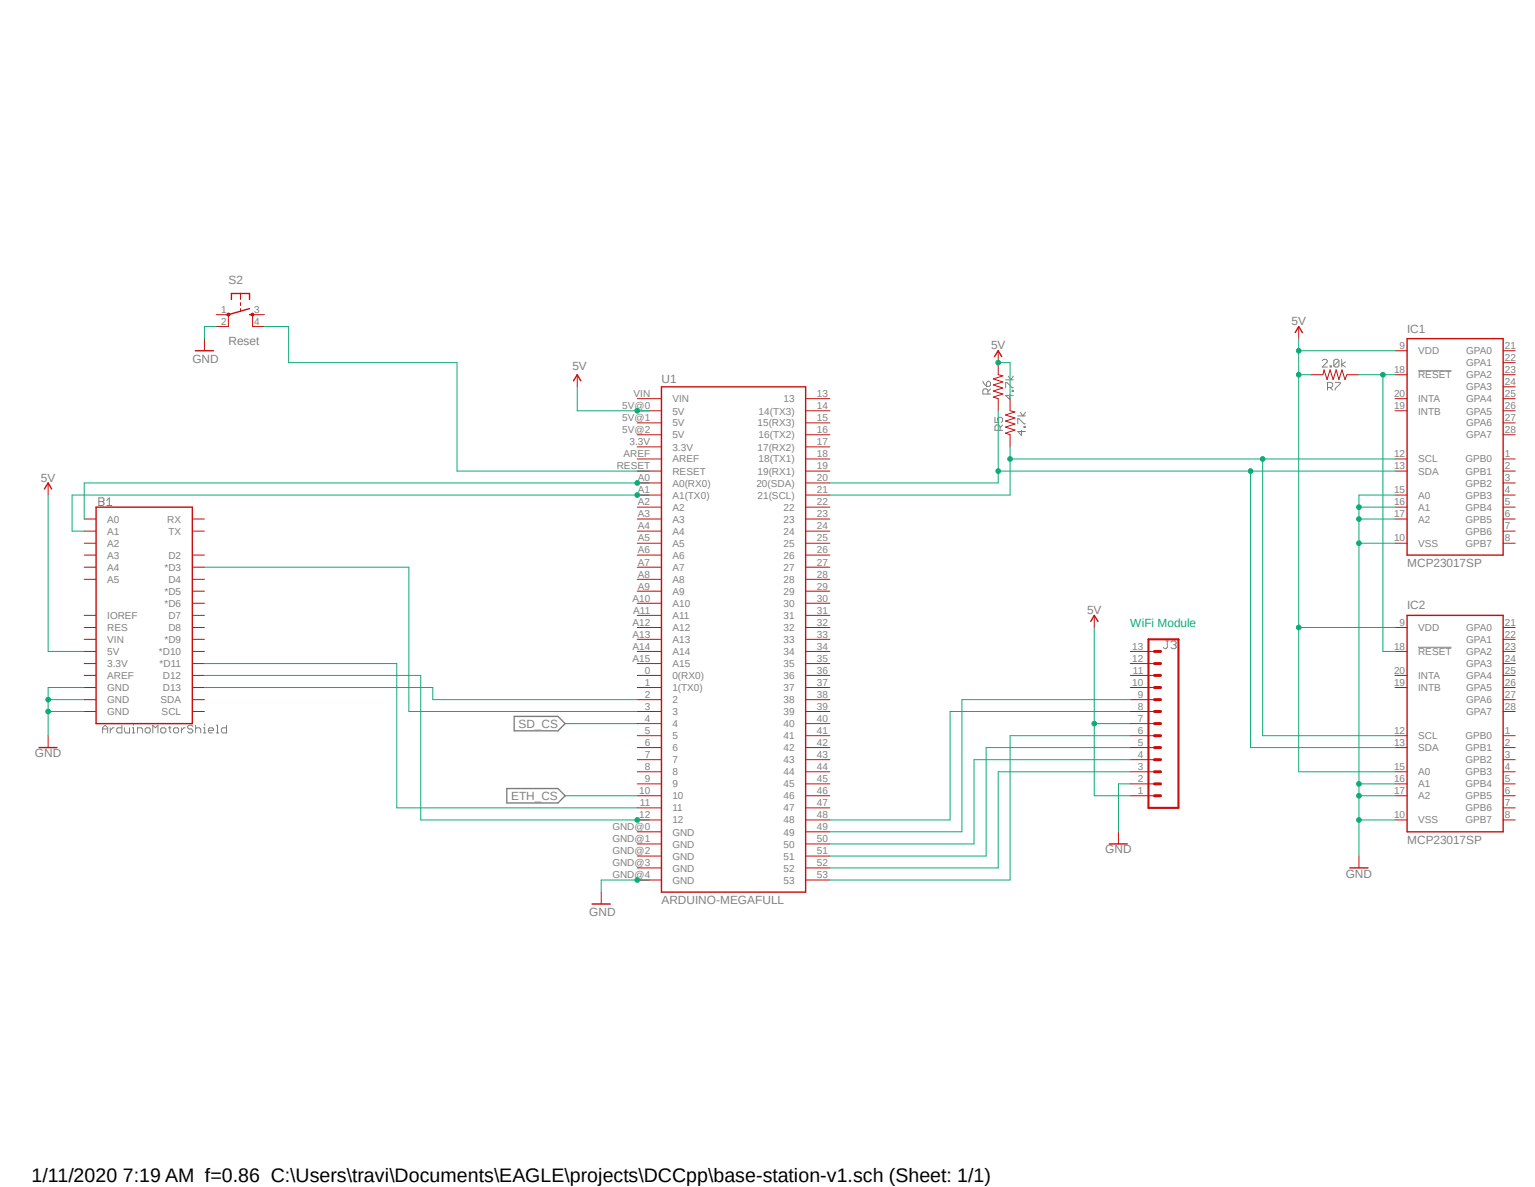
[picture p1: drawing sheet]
<svg xmlns="http://www.w3.org/2000/svg" width="279mm" height="216mm" viewBox="0 0 279 216" stroke-linecap="round" stroke-linejoin="round" font-family="sans-serif">
<path d="M5.8 49.5l273.6 117.7M279.4 49.6l-273.6 117.6" fill="none" stroke="#fff" stroke-width=".18"/>
<g fill="none" stroke="#808080" stroke-width=".18">
<path d="M178.9 69.3l.2 .5 .5 .5M179.6 69.6l.2-.3h.2l.3 .3v.5l-.3 .2h-.4zM179.8 71.7v-.7l-.2-.3h-.5l-.2 .3v.7h1.4M180.3 70.7l-.5 .5M181.1 75.9v.9h.7l-.2-.6 .2-.3h.4l.3 .3v.4l-.3 .2M182 78.3v-.7l-.2-.3h-.5l-.2 .3v.7h1.4M182.5 77.3l-.5 .5M183 70.5v-.9h.3l.9 .9h.2M183 69.1h1.4M183.5 68.4l.5 .7 .4-.7M183.8 71.7v.9l-.8-.7h1.4M184.2 71h.2v.2h-.2z"/>
<path d="M185.3 77.1v-.9h.2l.9 .9h.2M185.3 75.6h1.3M185.7 75l.5 .6 .4-.6M185.9 78.3v.9l-.6-.7h1.3M186.4 77.6h.2v.2h-.2zM240.7 65.6l.2-.2h.5l.2 .2v.2l-.9 1h.9M241.6 70.5h.7l.3-.3v-.4l-.3-.2h-.7v1.4M242.1 66.5h.2v.3h-.2zM242.1 70.5l.5 .5M243 69.6h1v.2l-1 .9v.3M243.7 65.6v.9l-.2 .3h-.5l-.2-.3M243.7 65.6l-.2-.2h-.5l-.2 .2v.9"/>
<path d="M243.7 65.6l-.9 .9M244.2 65.4v1.4M244.9 65.8l-.7 .5 .7 .5M258.1 67.4h6.1M18 90.6h.7l.2 .2v.2l-.2 .2 .2 .5-.2 .2h-.7zM18 91.2h.7M19.4 91.9h1M19.4 91l.5-.4v1.3M212.2 116.6h.5M212.5 116.6v1.2l-.3 .2-.4-.2M213.1 116.8l.3-.2h.5l.2 .2v.3l-.2 .2M213.6 117.3h.3"/>
<path d="M213.9 117.3l.2 .2v.3l-.2 .2h-.5l-.3-.2M258.1 117.7h6.1M18.7 133.3v-.9l.4-.5 .5 .5v.9M18.7 132.6h.9M20.1 132.4v.9M20.8 132.4h-.3l-.4 .4M22.2 131.9v1.4h-.7l-.2-.2v-.5l.2-.2h.7M22.6 132.4v.7l.3 .2h.7v-.9M24.1 132.4h.2v.9M24.1 133.3h.5M24.3 131.7v.2M25 133.3v-.9h.7l.3 .2v.7"/>
<path d="M26.4 132.6l.3-.2h.4l.2 .2v.5l-.2 .2h-.4l-.3-.2zM27.8 133.3v-1.4l.5 .5 .4-.5v1.4M29.3 132.6l.2-.2h.4l.3 .2v.5l-.3 .2h-.4l-.2-.2zM30.6 132.4h.5M30.9 132.1v1l.2 .2M31.6 132.6l.2-.2h.5l.2 .2v.5l-.2 .2h-.5l-.2-.2zM33 132.4v.9M33.7 132.4h-.2l-.5 .4M35.1 132.1l-.2-.2h-.5l-.2 .2v.3l.2 .2h.5l.2 .2-.2 .5h-.5l-.2-.2M35.6 132.6l.2-.2h.5l.2 .2v.7M35.6 131.9v1.4M37 132.4h.3v.9"/>
<path d="M37 133.3h.5M37.3 131.7v.2M37.9 132.8h1v-.2l-.2-.2h-.5l-.3 .2v.5l.3 .2h.5M39.4 133.3h.4M39.4 131.9h.2v1.4M41.2 131.9v1.4h-.7l-.2-.2v-.5l.2-.2h.7"/>
</g>
<path d="M93.6 130.3h8l1.3 1.3-1.3 1.3h-8zM92.2 143.4h9.4l1.3 1.3-1.3 1.3h-9.4z" fill="none" stroke="#808080" stroke-width=".25"/>
<path d="M42.1 54.5v-1.1h3.3v1.1M45.4 57.2h.6M45.4 56.1l-3.8 1.1M104.4 69.3l.7-1.1 .6 1.1M120.4 70.4h26.2v91.9h-26.2zM107.8 164.4h3.3" fill="none" stroke="#c90d0c" stroke-width=".25"/>
<g fill="none" stroke="#c90d0c" stroke-width=".18">
<path d="M41.6 57.2v2.2M43.8 53.4v1.1M43.8 55v.6M43.8 56.1v.6M46 57.2v2.2M105.1 68.2v2.2M116 74.7h4.4M116 76.9h4.4M116 79.1h4.4M116 72.5h4.4M146.6 74.7h4.4M146.6 76.9h4.4"/>
<path d="M146.6 79.1h4.4M146.6 72.5h4.4M116 85.7h4.4M116 87.8h4.4M116 90h4.4M116 92.2h4.4M116 94.4h4.4M116 96.6h4.4M116 98.8h4.4M116 81.3h4.4M116 83.5h4.4M146.6 85.7h4.4"/>
<path d="M146.6 87.8h4.4M146.6 90h4.4M146.6 92.2h4.4M146.6 94.4h4.4M146.6 96.6h4.4M146.6 98.8h4.4M146.6 81.3h4.4M146.6 83.5h4.4M116 101h4.4M116 103.2h4.4M116 105.4h4.4M116 107.5h4.4"/>
<path d="M116 109.7h4.4M116 111.9h4.4M116 114.1h4.4M116 116.3h4.4M116 118.5h4.4M146.6 101h4.4M146.6 103.2h4.4M146.6 105.4h4.4M146.6 107.5h4.4M146.6 109.7h4.4M146.6 111.9h4.4M146.6 114.1h4.4"/>
<path d="M146.6 116.3h4.4M146.6 118.5h4.4M116 120.7h4.4M116 125.1h4.4M116 127.3h4.4M116 129.4h4.4M116 131.6h4.4M116 133.8h4.4M116 136h4.4M116 138.2h4.4M116 122.9h4.4M146.6 120.7h4.4"/>
<path d="M146.6 125.1h4.4M146.6 127.3h4.4M146.6 129.4h4.4M146.6 131.6h4.4M146.6 133.8h4.4M146.6 136h4.4M146.6 138.2h4.4M146.6 122.9h4.4M116 140.4h4.4M116 142.6h4.4M116 144.7h4.4M116 146.9h4.4"/>
<path d="M116 149.1h4.4M116 151.3h4.4M116 153.5h4.4M116 155.7h4.4M116 157.9h4.4M146.6 140.4h4.4M146.6 142.6h4.4M146.6 144.7h4.4M146.6 146.9h4.4M146.6 149.1h4.4M146.6 151.3h4.4M146.6 153.5h4.4"/>
<path d="M146.6 155.7h4.4M146.6 157.9h4.4M109.4 162.3v2.1M116 160.1h4.4M146.6 160.1h4.4"/>
</g>
<circle cx="41.6" cy="57.2" r=".29" fill="#c90d0c"/>
<circle cx="41.6" cy="57.2" r=".29" fill="none" stroke="#c90d0c" stroke-width=".18"/>
<path d="M45.8 57h.3v.4h-.3z" fill-rule="evenodd" fill="#c90d0c"/>
<g fill="none" stroke="#c90d0c" stroke-width=".18">
<path d="M39.4 57.2h2.2M39.4 59.4h2.2M45.8 57h.3v.4h-.3zM46 57.2h2.1M46 59.4h2.1M236.4 59.4v2.2M37.2 61.6v2.2M181.7 63.8v4.4l.8 .2-1.7 .5 1.7 .6-1.7 .5 1.7 .6-1.7 .5 1.7 .6-1.7 .5 .9 .3v2.2M183.9 72.5v2.2l.8 .2-1.7 .6 1.7 .5-1.7 .6 1.7 .5-1.7 .6 1.7 .5-1.7 .6 .9 .3v2.2M238.6 68.2h2.2l.2-.9 .6 1.7 .5-1.7 .6 1.7 .5-1.7 .5 1.7 .6-1.7 .5 1.7 .4-.8h2.2M253.9 68.2h2.2M253.9 72.5h2.2"/>
<path d="M253.9 74.7h2.2M253.9 63.8h2.2M273.6 68.2h2.2M273.6 72.5h2.2M273.6 74.7h2.2M273.6 63.8h2.2M273.6 66h2.2M273.6 70.4h2.2M273.6 76.9h2.2M273.6 79.1h2.2M8.8 87.8v2.2M15.3 94.4h2.2"/>
<path d="M15.3 96.6h2.2M15.3 98.8h2.2M35 94.4h2.2M35 96.6h2.2M253.9 83.5h2.2M253.9 85.7h2.2M253.9 90h2.2M253.9 92.2h2.2M253.9 94.4h2.2M253.9 98.8h2.2M273.6 83.5h2.2M273.6 85.7h2.2"/>
<path d="M273.6 90h2.2M273.6 92.2h2.2M273.6 94.4h2.2M273.6 87.8h2.2M273.6 96.6h2.2M273.6 98.8h2.2M15.3 118.5h2.2M15.3 114.1h2.2M15.3 116.3h2.2M15.3 101h2.2M15.3 103.2h2.2M15.3 105.4h2.2"/>
<path d="M15.3 111.9h2.2M35 118.5h2.2M35 114.1h2.2M35 116.3h2.2M35 101h2.2M35 103.2h2.2M35 105.4h2.2M35 107.5h2.2M35 109.7h2.2M35 111.9h2.2M199.2 111.9v2.2M205.7 118.5h4.4"/>
<path d="M253.9 118.5h2.2M253.9 114.1h2.2M273.6 118.5h2.2M273.6 114.1h2.2M273.6 116.3h2.2M8.8 133.8v2.2M15.3 129.4h2.2M15.3 127.3h2.2M15.3 125.1h2.2M15.3 122.9h2.2M15.3 120.7h2.2M35 129.4h2.2"/>
<path d="M35 127.3h2.2M35 125.1h2.2M35 122.9h2.2M35 120.7h2.2M205.7 138.2h4.4M205.7 136h4.4M205.7 133.8h4.4M205.7 131.6h4.4M205.7 129.4h4.4M205.7 127.3h4.4M205.7 125.1h4.4M205.7 122.9h4.4"/>
<path d="M205.7 120.7h4.4M253.9 136h2.2M253.9 133.8h2.2M253.9 125.1h2.2M253.9 122.9h2.2M273.6 138.2h2.2M273.6 136h2.2M273.6 133.8h2.2M273.6 129.4h2.2M273.6 127.3h2.2M273.6 125.1h2.2M273.6 122.9h2.2"/>
<path d="M273.6 120.7h2.2M203.6 151.3v2.2M205.7 144.7h4.4M205.7 142.6h4.4M205.7 140.4h4.4M247.4 155.7v2.2M253.9 144.7h2.2M253.9 142.6h2.2M253.9 140.4h2.2M253.9 149.1h2.2M273.6 144.7h2.2M273.6 142.6h2.2"/>
<path d="M273.6 140.4h2.2M273.6 146.9h2.2M273.6 149.1h2.2"/>
</g>
<path d="M35.6 63.8h3.3M181 64.9l.7-1.1 .6 1.1M235.8 60.5l.6-1.1 .7 1.1M256.1 61.6h17.5v39.4h-17.5zM8.1 88.9l.7-1.1 .6 1.1M17.5 92.2h17.5v39.4h-17.5zM198.5 113l.7-1.1 .7 1.1M256.1 111.9h17.5v39.4h-17.5zM7.1 136h3.3M201.9 153.5h3.3M245.7 157.9h3.3" fill="none" stroke="#c90d0c" stroke-width=".25"/>
<path d="M209 116.3h5.5v30.6h-5.5z" fill="none" stroke="#c90d0c" stroke-width=".38"/>
<g fill="none" stroke="#c90d0c" stroke-width=".55">
<path d="M210.1 118.5h1.1M210.1 136h1.1M210.1 138.2h1.1M210.1 133.8h1.1M210.1 131.6h1.1M210.1 129.4h1.1M210.1 127.3h1.1M210.1 125.1h1.1M210.1 122.9h1.1M210.1 120.7h1.1M210.1 140.4h1.1M210.1 142.6h1.1"/>
<path d="M210.1 144.7h1.1"/>
</g>
<path d="M118.2 160.1h-8.8v2.2" fill="none" stroke="#0dab76" stroke-width=".18"/>
<circle cx="116" cy="160.1" r=".43" fill="#0dab76"/>
<g fill="none" stroke="#0dab76" stroke-width=".18">
<path d="M39.4 59.4h-2.2v2.2M253.9 98.8h-6.5v56.9M205.7 142.6h-2.1v8.7M247.4 149.1h6.5"/>
<circle cx="116" cy="160.1" r=".43"/>
</g>
<circle cx="247.3" cy="149.1" r=".43" fill="#0dab76"/>
<g fill="none" stroke="#0dab76" stroke-width=".18">
<path d="M253.9 90h-6.5v2.2"/>
<circle cx="247.3" cy="149.1" r=".43"/>
</g>
<circle cx="247.3" cy="98.8" r=".43" fill="#0dab76"/>
<g fill="none" stroke="#0dab76" stroke-width=".18">
<path d="M253.9 92.2h-6.5v6.6"/>
<circle cx="247.3" cy="98.8" r=".43"/>
</g>
<circle cx="247.3" cy="92.2" r=".43" fill="#0dab76"/>
<g fill="none" stroke="#0dab76" stroke-width=".18">
<path d="M247.4 94.4h6.5"/>
<circle cx="247.3" cy="92.2" r=".43"/>
</g>
<circle cx="247.3" cy="94.4" r=".43" fill="#0dab76"/>
<g fill="none" stroke="#0dab76" stroke-width=".18">
<path d="M247.4 142.6h6.5"/>
<circle cx="247.3" cy="94.4" r=".43"/>
</g>
<circle cx="247.3" cy="142.6" r=".43" fill="#0dab76"/>
<g fill="none" stroke="#0dab76" stroke-width=".18">
<path d="M247.4 144.7h6.5"/>
<circle cx="247.3" cy="142.6" r=".43"/>
</g>
<circle cx="247.3" cy="144.7" r=".43" fill="#0dab76"/>
<g fill="none" stroke="#0dab76" stroke-width=".18">
<path d="M8.8 127.3h6.5M15.3 125.1h-6.5v8.7"/>
<circle cx="247.3" cy="144.7" r=".43"/>
</g>
<circle cx="8.8" cy="127.3" r=".43" fill="#0dab76"/>
<g fill="none" stroke="#0dab76" stroke-width=".18">
<path d="M8.8 129.4h6.5"/>
<circle cx="8.8" cy="127.3" r=".43"/>
</g>
<circle cx="8.8" cy="129.4" r=".43" fill="#0dab76"/>
<g fill="none" stroke="#0dab76" stroke-width=".18">
<path d="M105.1 70.4v4.3h13.1"/>
<circle cx="8.8" cy="129.4" r=".43"/>
</g>
<circle cx="116" cy="74.7" r=".43" fill="#0dab76"/>
<g fill="none" stroke="#0dab76" stroke-width=".18">
<path d="M199.2 114.1v30.6h6.5M199.2 131.6h6.5"/>
<circle cx="116" cy="74.7" r=".43"/>
</g>
<circle cx="199.2" cy="131.6" r=".43" fill="#0dab76"/>
<g fill="none" stroke="#0dab76" stroke-width=".18">
<path d="M236.4 61.6v2.2h17.5M236.4 114.1h17.5"/>
<circle cx="199.2" cy="131.6" r=".43"/>
</g>
<circle cx="236.4" cy="63.8" r=".43" fill="#0dab76"/>
<g fill="none" stroke="#0dab76" stroke-width=".18">
<path d="M236.4 63.8v76.6h17.5"/>
<circle cx="236.4" cy="63.8" r=".43"/>
</g>
<circle cx="236.4" cy="114.1" r=".43" fill="#0dab76"/>
<g fill="none" stroke="#0dab76" stroke-width=".18">
<path d="M236.4 68.2h2.2"/>
<circle cx="236.4" cy="114.1" r=".43"/>
</g>
<circle cx="236.4" cy="68.2" r=".43" fill="#0dab76"/>
<g fill="none" stroke="#0dab76" stroke-width=".18">
<path d="M181.7 66h2.2v6.5"/>
<circle cx="236.4" cy="68.2" r=".43"/>
</g>
<circle cx="181.7" cy="66" r=".43" fill="#0dab76"/>
<g fill="none" stroke="#0dab76" stroke-width=".18">
<path d="M8.8 90v28.5h6.5M118.2 87.8h-102.9v6.6"/>
<circle cx="181.7" cy="66" r=".43"/>
</g>
<circle cx="116" cy="87.8" r=".43" fill="#0dab76"/>
<g fill="none" stroke="#0dab76" stroke-width=".18">
<path d="M37.2 122.9h39.4v26.2h41.6"/>
<circle cx="116" cy="87.8" r=".43"/>
</g>
<circle cx="116" cy="149.1" r=".43" fill="#0dab76"/>
<g fill="none" stroke="#0dab76" stroke-width=".18">
<path d="M48.1 59.4h4.4v6.6h30.7v19.7h35M118.2 90h-105.1v6.6h2.2"/>
<circle cx="116" cy="149.1" r=".43"/>
</g>
<circle cx="116" cy="90" r=".43" fill="#0dab76"/>
<g fill="none" stroke="#0dab76" stroke-width=".18">
<path d="M229.8 83.5v50.3h24.1M253.9 83.5h-70v6.5h-32.9M37.2 103.2h37.2v26.2h41.6M102.9 131.6h13.1M205.7 129.4h-32.8v19.7h-21.9M205.7 138.2h-28.4v15.3h-26.3M205.7 136h-26.2v19.7h-28.5M205.7 133.8h-21.8v26.3h-32.9M205.7 127.3h-30.6v24h-24.1M102.9 144.7h13.1M205.7 140.4h-24v17.5h-30.7"/>
<circle cx="116" cy="90" r=".43"/>
</g>
<circle cx="229.8" cy="83.5" r=".43" fill="#0dab76"/>
<g fill="none" stroke="#0dab76" stroke-width=".18">
<path d="M183.9 81.3v2.2"/>
<circle cx="229.8" cy="83.5" r=".43"/>
</g>
<circle cx="183.8" cy="83.5" r=".43" fill="#0dab76"/>
<g fill="none" stroke="#0dab76" stroke-width=".18">
<path d="M227.6 85.7v50.3h26.3M253.9 85.7h-72.2v2.1h-30.7"/>
<circle cx="183.8" cy="83.5" r=".43"/>
</g>
<circle cx="227.6" cy="85.7" r=".43" fill="#0dab76"/>
<g fill="none" stroke="#0dab76" stroke-width=".18">
<path d="M181.7 74.7v11"/>
<circle cx="227.6" cy="85.7" r=".43"/>
</g>
<circle cx="181.7" cy="85.7" r=".43" fill="#0dab76"/>
<g fill="none" stroke="#0dab76" stroke-width=".18">
<path d="M247.4 68.2h6.5M251.7 68.2v50.3h2.2"/>
<circle cx="181.7" cy="85.7" r=".43"/>
</g>
<circle cx="251.7" cy="68.2" r=".43" fill="#0dab76"/>
<g fill="none" stroke="#0dab76" stroke-width=".18">
<path d="M37.2 125.1h41.6v2.2h37.2M37.2 120.7h35v26.2h43.8"/>
<circle cx="251.7" cy="68.2" r=".43"/>
</g>
<text font-size="3.6" x="5.8" y="215.1">1/11/2020 7:19 AM f=0.86 C:\Users\travi\Documents\EAGLE\projects\DCCpp\base-station-v1.sch (Sheet: 1/1)</text>
<g font-size="2.2" fill="#808080">
<text x="41.6" y="51.7">S2</text>
<text x="235.1" y="59.2">5V</text>
<text x="35" y="66">GND</text>
<text x="41.6" y="62.7">Reset</text>
<text x="180.4" y="63.5">5V</text>
<text x="256.1" y="60.5">IC1</text>
<text x="104.2" y="67.3">5V</text>
<text x="120.4" y="69.7">U1</text>
<text x="7.5" y="87.6">5V</text>
<text x="256.1" y="103.2">MCP23017SP</text>
<text x="197.9" y="111.7">5V</text>
<text x="256.1" y="110.8">IC2</text>
<text x="6.4" y="137.8">GND</text>
<text x="94.4" y="132.4">SD_CS</text>
<text x="93" y="145.5">ETH_CS</text>
<text x="201.2" y="155.2">GND</text>
<text x="256.1" y="153.5">MCP23017SP</text>
<text x="244.9" y="159.6">GND</text>
<text x="107.2" y="166.6">GND</text>
<text x="120.4" y="164.4">ARDUINO-MEGAFULL</text>
</g>
<text font-size="2.2" fill="#0dab76" x="205.7" y="114.1">WiFi Module</text>
<g font-size="1.8" fill="#808080">
<text x="40.3" y="56.9">1</text>
<text x="40.3" y="59.1">2</text>
<text x="46.3" y="56.9">3</text>
<text x="46.3" y="59.1">4</text>
<text x="254.8" y="63.5">9</text>
<text x="258.1" y="64.4">VDD</text>
<text x="266.9" y="64.4">GPA0</text>
<text x="273.9" y="63.5">21</text>
<text x="273.9" y="65.7">22</text>
<text x="253.7" y="67.9">18</text>
<text x="258.1" y="68.8">RESET</text>
<text x="266.9" y="66.6">GPA1</text>
<text x="266.9" y="68.8">GPA2</text>
<text x="266.9" y="71">GPA3</text>
<text x="273.9" y="67.9">23</text>
<text x="273.9" y="70">24</text>
<text x="113.2" y="74.4">5V@0</text>
<text x="113.2" y="76.6">5V@1</text>
<text x="115.3" y="72.2">VIN</text>
<text x="122.4" y="73.2">VIN</text>
<text x="122.4" y="75.4">5V</text>
<text x="122.4" y="77.6">5V</text>
<text x="137.9" y="77.6">15(RX3)</text>
<text x="138.1" y="75.4">14(TX3)</text>
<text x="142.6" y="73.2">13</text>
<text x="148.7" y="72.2">13</text>
<text x="148.7" y="76.6">15</text>
<text x="148.7" y="74.4">14</text>
<text x="253.7" y="72.2">20</text>
<text x="253.7" y="74.4">19</text>
<text x="258.1" y="73.2">INTA</text>
<text x="258.1" y="75.4">INTB</text>
<text x="266.9" y="73.2">GPA4</text>
<text x="266.9" y="75.4">GPA5</text>
<text x="266.9" y="77.6">GPA6</text>
<text x="273.9" y="72.2">25</text>
<text x="273.9" y="74.4">26</text>
<text x="273.9" y="76.6">27</text>
<text x="113.2" y="78.8">5V@2</text>
<text x="113.5" y="83.2">AREF</text>
<text x="114.6" y="81">3.3V</text>
<text x="122.4" y="79.8">5V</text>
<text x="122.4" y="82">3.3V</text>
<text x="137.9" y="82">17(RX2)</text>
<text x="138.1" y="79.8">16(TX2)</text>
<text x="148.7" y="78.8">16</text>
<text x="148.7" y="81">17</text>
<text x="148.7" y="83.2">18</text>
<text x="253.7" y="83.2">12</text>
<text x="266.9" y="79.8">GPA7</text>
<text x="273.9" y="83.2">1</text>
<text x="273.9" y="78.8">28</text>
<text x="112.3" y="85.3">RESET</text>
<text x="116.1" y="87.5">A0</text>
<text x="116.1" y="89.7">A1</text>
<text x="122.4" y="84.1">AREF</text>
<text x="122.4" y="86.3">RESET</text>
<text x="122.4" y="88.5">A0(RX0)</text>
<text x="137.7" y="88.5">20(SDA)</text>
<text x="137.9" y="86.3">19(RX1)</text>
<text x="138.1" y="84.1">18(TX1)</text>
<text x="148.7" y="89.7">21</text>
<text x="148.7" y="87.5">20</text>
<text x="148.7" y="85.3">19</text>
<text x="253.7" y="85.3">13</text>
<text x="253.7" y="89.7">15</text>
<text x="258.1" y="84.1">SCL</text>
<text x="258.1" y="86.3">SDA</text>
<text x="266.7" y="84.1">GPB0</text>
<text x="266.7" y="86.3">GPB1</text>
<text x="266.7" y="88.5">GPB2</text>
<text x="273.9" y="85.3">2</text>
<text x="273.9" y="87.5">3</text>
<text x="273.9" y="89.7">4</text>
<text x="19.5" y="95.1">A0</text>
<text x="30.4" y="95.1">RX</text>
<text x="116.1" y="91.9">A2</text>
<text x="116.1" y="94.1">A3</text>
<text x="122.4" y="90.7">A1(TX0)</text>
<text x="122.4" y="92.9">A2</text>
<text x="122.4" y="95.1">A3</text>
<text x="137.9" y="90.7">21(SCL)</text>
<text x="142.6" y="92.9">22</text>
<text x="142.6" y="95.1">23</text>
<text x="148.7" y="91.9">22</text>
<text x="148.7" y="94.1">23</text>
<text x="253.7" y="91.9">16</text>
<text x="253.7" y="94.1">17</text>
<text x="258.1" y="90.7">A0</text>
<text x="258.1" y="92.9">A1</text>
<text x="258.1" y="95.1">A2</text>
<text x="266.7" y="90.7">GPB3</text>
<text x="266.7" y="92.9">GPB4</text>
<text x="266.7" y="95.1">GPB5</text>
<text x="273.9" y="91.9">5</text>
<text x="273.9" y="94.1">6</text>
<text x="19.5" y="97.3">A1</text>
<text x="19.5" y="99.4">A2</text>
<text x="19.5" y="101.6">A3</text>
<text x="30.6" y="97.3">TX</text>
<text x="30.6" y="101.6">D2</text>
<text x="116.1" y="96.3">A4</text>
<text x="116.1" y="98.5">A5</text>
<text x="116.1" y="100.7">A6</text>
<text x="122.4" y="97.3">A4</text>
<text x="122.4" y="99.4">A5</text>
<text x="122.4" y="101.6">A6</text>
<text x="142.6" y="97.3">24</text>
<text x="142.6" y="99.4">25</text>
<text x="142.6" y="101.6">26</text>
<text x="148.7" y="96.3">24</text>
<text x="148.7" y="98.5">25</text>
<text x="148.7" y="100.7">26</text>
<text x="253.7" y="98.5">10</text>
<text x="258.1" y="99.4">VSS</text>
<text x="266.7" y="97.3">GPB6</text>
<text x="266.7" y="99.4">GPB7</text>
<text x="273.9" y="96.3">7</text>
<text x="273.9" y="98.5">8</text>
<text x="19.5" y="103.8">A4</text>
<text x="19.5" y="106">A5</text>
<text x="29.9" y="103.8">*D3</text>
<text x="30.6" y="106">D4</text>
<text x="116.1" y="102.9">A7</text>
<text x="116.1" y="105.1">A8</text>
<text x="116.1" y="107.2">A9</text>
<text x="122.4" y="103.8">A7</text>
<text x="122.4" y="106">A8</text>
<text x="142.6" y="103.8">27</text>
<text x="142.6" y="106">28</text>
<text x="148.7" y="102.9">27</text>
<text x="148.7" y="105.1">28</text>
<text x="148.7" y="107.2">29</text>
<text x="19.5" y="112.6">IOREF</text>
<text x="29.9" y="108.2">*D5</text>
<text x="29.9" y="110.4">*D6</text>
<text x="30.6" y="112.6">D7</text>
<text x="115.1" y="109.4">A10</text>
<text x="115.1" y="113.8">A12</text>
<text x="115.2" y="111.6">A11</text>
<text x="122.4" y="108.2">A9</text>
<text x="122.4" y="110.4">A10</text>
<text x="122.4" y="112.6">A11</text>
<text x="142.6" y="108.2">29</text>
<text x="142.6" y="110.4">30</text>
<text x="142.6" y="112.6">31</text>
<text x="148.7" y="109.4">30</text>
<text x="148.7" y="111.6">31</text>
<text x="148.7" y="113.8">32</text>
<text x="254.8" y="113.8">9</text>
<text x="273.9" y="113.8">21</text>
<text x="19.5" y="117">VIN</text>
<text x="19.5" y="114.8">RES</text>
<text x="19.5" y="119.1">5V</text>
<text x="28.9" y="119.1">*D10</text>
<text x="29.9" y="117">*D9</text>
<text x="30.6" y="114.8">D8</text>
<text x="115.1" y="116">A13</text>
<text x="115.1" y="118.2">A14</text>
<text x="122.4" y="114.8">A12</text>
<text x="122.4" y="117">A13</text>
<text x="122.4" y="119.1">A14</text>
<text x="142.6" y="114.8">32</text>
<text x="142.6" y="117">33</text>
<text x="142.6" y="119.1">34</text>
<text x="148.7" y="116">33</text>
<text x="148.7" y="118.2">34</text>
<text x="206.1" y="118.2">13</text>
<text x="253.7" y="118.2">18</text>
<text x="258.1" y="119.1">RESET</text>
<text x="258.1" y="114.8">VDD</text>
<text x="266.9" y="114.8">GPA0</text>
<text x="266.9" y="117">GPA1</text>
<text x="266.9" y="119.1">GPA2</text>
<text x="273.9" y="116">22</text>
<text x="273.9" y="118.2">23</text>
<text x="19.5" y="123.5">AREF</text>
<text x="19.5" y="125.7">GND</text>
<text x="19.5" y="121.3">3.3V</text>
<text x="29" y="121.3">*D11</text>
<text x="29.6" y="123.5">D12</text>
<text x="29.6" y="125.7">D13</text>
<text x="115.1" y="120.4">A15</text>
<text x="117.3" y="122.6">0</text>
<text x="117.3" y="124.8">1</text>
<text x="122.4" y="123.5">0(RX0)</text>
<text x="122.4" y="121.3">A15</text>
<text x="122.4" y="125.7">1(TX0)</text>
<text x="142.6" y="121.3">35</text>
<text x="142.6" y="123.5">36</text>
<text x="142.6" y="125.7">37</text>
<text x="148.7" y="120.4">35</text>
<text x="148.7" y="122.6">36</text>
<text x="148.7" y="124.8">37</text>
<text x="206.1" y="124.8">10</text>
<text x="206.1" y="120.4">12</text>
<text x="206.2" y="122.6">11</text>
<text x="253.7" y="122.6">20</text>
<text x="253.7" y="124.8">19</text>
<text x="258.1" y="123.5">INTA</text>
<text x="258.1" y="125.7">INTB</text>
<text x="266.9" y="121.3">GPA3</text>
<text x="266.9" y="123.5">GPA4</text>
<text x="266.9" y="125.7">GPA5</text>
<text x="273.9" y="120.4">24</text>
<text x="273.9" y="122.6">25</text>
<text x="273.9" y="124.8">26</text>
<text x="19.5" y="127.9">GND</text>
<text x="19.5" y="130.1">GND</text>
<text x="29.2" y="127.9">SDA</text>
<text x="29.4" y="130.1">SCL</text>
<text x="117.3" y="126.9">2</text>
<text x="117.3" y="129.1">3</text>
<text x="117.3" y="131.3">4</text>
<text x="122.4" y="127.9">2</text>
<text x="122.4" y="130.1">3</text>
<text x="142.6" y="127.9">38</text>
<text x="142.6" y="130.1">39</text>
<text x="148.7" y="126.9">38</text>
<text x="148.7" y="131.3">40</text>
<text x="148.7" y="129.1">39</text>
<text x="207.1" y="131.3">7</text>
<text x="207.1" y="129.1">8</text>
<text x="207.1" y="126.9">9</text>
<text x="266.9" y="127.9">GPA6</text>
<text x="266.9" y="130.1">GPA7</text>
<text x="273.9" y="126.9">27</text>
<text x="273.9" y="129.1">28</text>
<text x="117.3" y="133.5">5</text>
<text x="117.3" y="135.7">6</text>
<text x="117.3" y="137.9">7</text>
<text x="122.4" y="132.3">4</text>
<text x="122.4" y="134.5">5</text>
<text x="122.4" y="136.7">6</text>
<text x="142.6" y="132.3">40</text>
<text x="142.6" y="134.5">41</text>
<text x="142.6" y="136.7">42</text>
<text x="148.7" y="133.5">41</text>
<text x="148.7" y="135.7">42</text>
<text x="148.7" y="137.9">43</text>
<text x="207.1" y="137.9">4</text>
<text x="207.1" y="135.7">5</text>
<text x="207.1" y="133.5">6</text>
<text x="253.7" y="133.5">12</text>
<text x="253.7" y="135.7">13</text>
<text x="258.1" y="134.5">SCL</text>
<text x="258.1" y="136.7">SDA</text>
<text x="266.7" y="134.5">GPB0</text>
<text x="266.7" y="136.7">GPB1</text>
<text x="273.9" y="133.5">1</text>
<text x="273.9" y="135.7">2</text>
<text x="273.9" y="137.9">3</text>
<text x="117.3" y="140.1">8</text>
<text x="117.3" y="142.2">9</text>
<text x="122.4" y="138.9">7</text>
<text x="122.4" y="141">8</text>
<text x="122.4" y="143.2">9</text>
<text x="142.6" y="138.9">43</text>
<text x="142.6" y="141">44</text>
<text x="142.6" y="143.2">45</text>
<text x="148.7" y="140.1">44</text>
<text x="148.7" y="142.2">45</text>
<text x="207.1" y="142.2">2</text>
<text x="207.1" y="140.1">3</text>
<text x="253.7" y="140.1">15</text>
<text x="253.7" y="142.2">16</text>
<text x="258.1" y="141">A0</text>
<text x="258.1" y="143.2">A1</text>
<text x="266.7" y="138.9">GPB2</text>
<text x="266.7" y="141">GPB3</text>
<text x="266.7" y="143.2">GPB4</text>
<text x="273.9" y="140.1">4</text>
<text x="273.9" y="142.2">5</text>
<text x="116.3" y="148.8">12</text>
<text x="116.3" y="144.4">10</text>
<text x="116.5" y="146.6">11</text>
<text x="122.4" y="147.6">11</text>
<text x="122.4" y="149.8">12</text>
<text x="122.4" y="145.4">10</text>
<text x="142.6" y="145.4">46</text>
<text x="142.6" y="147.6">47</text>
<text x="142.6" y="149.8">48</text>
<text x="148.7" y="144.4">46</text>
<text x="148.7" y="146.6">47</text>
<text x="148.7" y="148.8">48</text>
<text x="207.1" y="144.4">1</text>
<text x="253.7" y="144.4">17</text>
<text x="253.7" y="148.8">10</text>
<text x="258.1" y="145.4">A2</text>
<text x="258.1" y="149.8">VSS</text>
<text x="266.7" y="145.4">GPB5</text>
<text x="266.7" y="147.6">GPB6</text>
<text x="266.7" y="149.8">GPB7</text>
<text x="273.9" y="144.4">6</text>
<text x="273.9" y="146.6">7</text>
<text x="273.9" y="148.8">8</text>
<text x="111.5" y="151">GND@0</text>
<text x="111.5" y="153.2">GND@1</text>
<text x="111.5" y="155.4">GND@2</text>
<text x="122.4" y="152">GND</text>
<text x="122.4" y="154.2">GND</text>
<text x="142.6" y="154.2">50</text>
<text x="142.6" y="152">49</text>
<text x="148.7" y="155.4">51</text>
<text x="148.7" y="153.2">50</text>
<text x="148.7" y="151">49</text>
<text x="111.5" y="157.6">GND@3</text>
<text x="111.5" y="159.8">GND@4</text>
<text x="122.4" y="156.3">GND</text>
<text x="122.4" y="158.5">GND</text>
<text x="122.4" y="160.7">GND</text>
<text x="142.6" y="160.7">53</text>
<text x="142.6" y="158.5">52</text>
<text x="142.6" y="156.3">51</text>
<text x="148.7" y="159.8">53</text>
<text x="148.7" y="157.6">52</text>
</g>
</svg>
